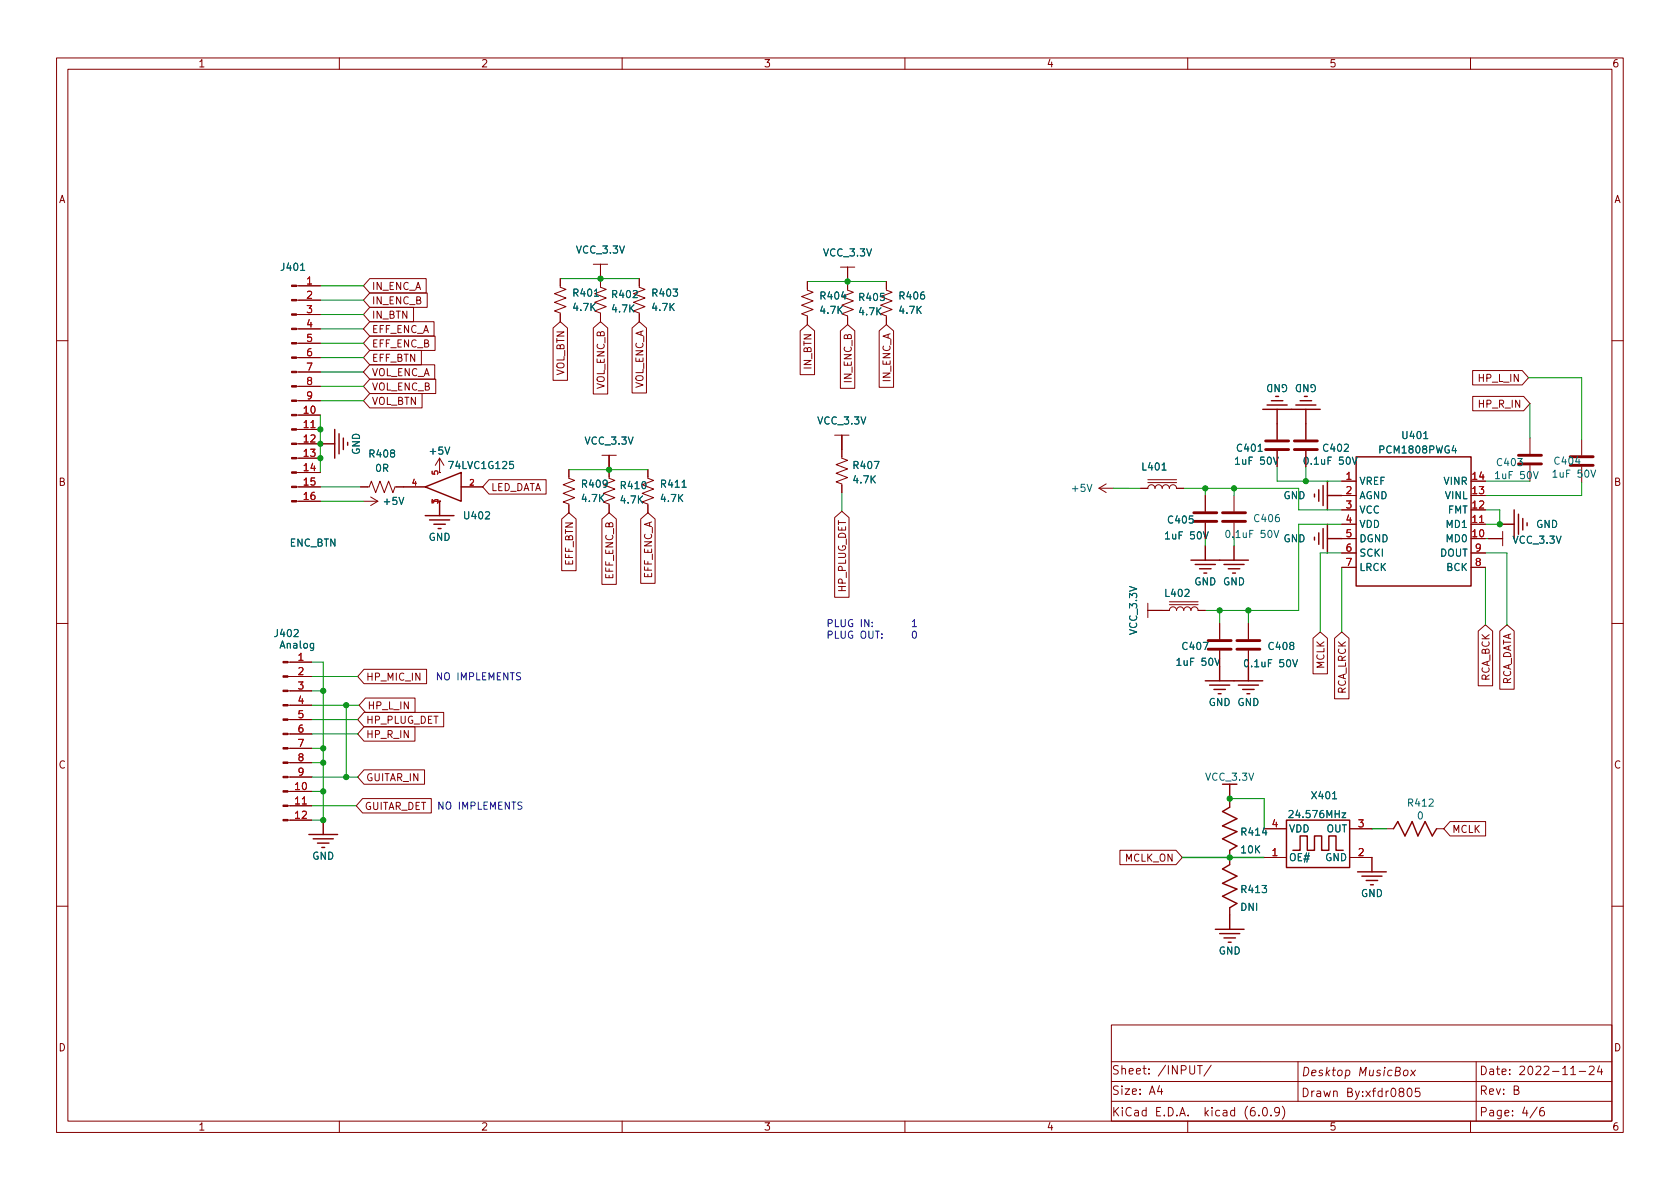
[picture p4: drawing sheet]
<svg xmlns="http://www.w3.org/2000/svg" width="297mm" height="210mm" viewBox="0 0 297 210" stroke-linecap="round" stroke-linejoin="round" font-family="sans-serif">
<g fill="none" stroke="#840000" stroke-width=".18">
<path d="M10 10.2h277v190.1h-277zM12 12.2h273v186.1h-273zM60 10.2v2M110 10.2v2M160 10.2v2M210 10.2v2M260 10.2v2M52.4 58.2h4.2M52.4 55.6h4.2M52.4 53.1h4.2M52.4 50.5h4.2M65.4 51.8h10.1v2.6h-10.1l-1.1-1.3z"/>
<path d="M65.4 49.3h10v2.5h-10l-1.1-1.3zM65.4 56.9h11.3v2.5h-11.3l-1.1-1.2zM65.4 54.3h7.7v2.6h-7.7l-1.1-1.3zM65.4 59.4h11.5v2.6h-11.5l-1.1-1.3zM97.8 58l1.3-1.1 1.2 1.1v9.3h-2.5zM99.1 49.3v1.5l1 .4-2.1 .7 2.1 .8-2.1 .8 2.1 .7-2.1 .8 1.1 .4v1.5M104.9 58l1.3-1.1 1.2 1.1v11.7h-2.5zM104.9 46.7h2.5M106.2 46.7v4.1l1 .4-2 .7 2 .8-2 .8 2 .7-2 .8 1 .4v1.5M111.8 58l1.2-1.1 1.3 1.1v11.5h-2.5zM113 49.3v1.5l1 .4-2 .7 2 .8-2 .8 2 .7-2 .8 1 .4v1.5M141.5 58.5l1.2-1.1 1.3 1.1v7.8h-2.5z"/>
<path d="M142.7 49.8v1.5l1.1 .4-2.1 .7 2.1 .8-2.1 .8 2.1 .7-2.1 .8 1 .4v1.5M148.6 58.5l1.3-1.1 1.2 1.1v10.2h-2.5zM148.6 47.2h2.5M149.9 47.2v4.1l1 .4-2.1 .7 2.1 .8-2.1 .8 2.1 .7-2.1 .8 1.1 .4v1.5M155.4 58.5l1.3-1.1 1.3 1.1v10h-2.6zM156.7 49.8v1.5l1 .4-2 .7 2 .8-2 .8 2 .7-2 .8 1 .4v1.5M10 60.2h2M52.4 78.5h4.2M52.4 75.9h4.2M52.4 73.4h4.2M52.4 70.9h4.2M52.4 68.3h4.2"/>
<path d="M52.4 65.8h4.2M52.4 63.2h4.2M52.4 60.7h4.2M65.4 62h9.1v2.5h-9.1l-1.1-1.3zM65.4 67h11.6v2.6h-11.6l-1.1-1.3zM65.4 69.6h9.2v2.5h-9.2l-1.1-1.2zM65.4 64.5h11.5v2.6h-11.5l-1.1-1.3zM147.6 77h2.5M148.8 77v4l1.1 .4-2.1 .8 2.1 .7-2.1 .8 2.1 .7-2.1 .8 1 .4v1.5M225.8 74.9v2.8M225.8 79.8v2.7M230.9 74.9v2.8"/>
<path d="M230.9 79.8v2.7M260.4 65.5h8.7l1.2 1.3-1.2 1.3h-8.7zM260.4 70.1h9l1.1 1.3-1.1 1.2h-9zM270.5 77.5v2.8M279.7 77.7v2.8M285 60.2h2M52.4 88.6h4.2M52.4 86.1h4.2M52.4 83.6h4.2M52.4 81h4.2M63.8 86.1h1.5l.4-1 .7 2 .8-2 .7 2 .8-2 .8 2 .3-1h5.4M64.3 88.6h2.5"/>
<path d="M65.5 87.9l1.3 .7M66.8 88.6l-1.3 .8M77.7 81l-.7 1.3M77.7 81v2.6M77.7 81l.8 1.3M81.5 86.1h3.8M86.5 84.8h10.1v2.6h-10.1l-1.2-1.3zM99.3 91.8l1.3-1.1 1.3 1.1v9.1h-2.6zM100.6 83.1v1.5l1 .4-2 .7 2 .8-2 .7 2 .8-2 .8 1 .3v1.6M106.4 91.8l1.3-1.1 1.3 1.1v11.5h-2.6zM106.4 80.5h2.6M107.7 80.5v4.1l1 .4-2 .7 2 .8-2 .7 2 .8-2 .8 1 .3v1.6"/>
<path d="M113.3 91.8l1.3-1.1 1.2 1.1v11.4h-2.5zM114.6 83.1v1.5l1 .4-2.1 .7 2.1 .8-2.1 .7 2.1 .8-2.1 .8 1.1 .3v1.6M147.6 91.5l1.2-1.1 1.3 1.1v14.1h-2.5zM194.3 86.3l1.3 .8M194.3 86.3h2.6M195.6 85.6l-1.3 .7M201.7 86.4h1.2a.64 .64 0 0 1 .7-.7 .64 .64 0 0 1 .6 .7 .64 .64 0 0 1 .7-.7 .64 .64 0 0 1 .6 .7 .64 .64 0 0 1 .6-.7 .64 .64 0 0 1 .7 .7 .64 .64 0 0 1 .6-.7 .64 .64 0 0 1 .6 .7h1.3M202.9 85.3h5.1M202.9 84.8h5.1M213.1 87.6v2.8M213.1 92.5v2.7M218.2 87.6v2.8"/>
<path d="M218.2 92.5v2.7M237.2 95.2h2.6M237.2 85.1h2.6M237.2 92.7h2.6M237.2 87.6h2.6M237.2 90.2h2.6M237.2 97.8h2.6M260.1 92.7h2.5M260.1 97.8h2.5M263.1 95.2h2.6M265.7 94v2.5M270.5 82.3v2.8"/>
<path d="M279.7 82.5v2.8M10 110.2h2M50.9 119.6h4.2M50.9 117.1h4.2M64.4 118.4h11v2.5h-11l-1.2-1.3zM202.9 107.9h3.9a.64 .64 0 0 1 .6-.6 .64 .64 0 0 1 .6 .6 .64 .64 0 0 1 .7-.6 .64 .64 0 0 1 .6 .6 .64 .64 0 0 1 .6-.6 .64 .64 0 0 1 .7 .6 .64 .64 0 0 1 .6-.6 .64 .64 0 0 1 .6 .6h1.3M202.9 106.7v2.5M206.8 106.9h5M206.8 106.4h5M215.6 110.2v2.8M215.6 115.1v2.8M220.7 110.2v2.8"/>
<path d="M220.7 115.1v2.8M232.2 112.9l1.2-1.1 1.3 1.1v6.3h-2.5zM236 112.9l1.2-1.1 1.3 1.1v10.7h-2.5zM237.2 100.3h2.6M260.1 100.3h2.5M261.4 111.6l1.2-1.1 1.3 1.1v9.7h-2.5zM265.2 111.6l1.2-1.1 1.3 1.1v10.3h-2.5zM285 110.2h2M50.9 139.9h4.2M50.9 137.4h4.2M50.9 134.9h4.2M50.9 132.3h4.2"/>
<path d="M50.9 129.8h4.2M50.9 127.2h4.2M50.9 124.7h4.2M50.9 122.2h4.2M64.4 128.5h9v2.6h-9l-1.2-1.3zM64.4 136.1h10.7v2.6h-10.7l-1.2-1.3zM64.4 126h14v2.5h-14l-1.2-1.3zM64.6 123.4h8.8v2.6h-8.8l-1.1-1.3zM50.9 145h4.2M50.9 142.5h4.2M64.1 141.2h12.2v2.6h-12.2l-1.1-1.3zM198 150.4h9.9l1.1 1.2-1.1 1.3h-9.9z"/>
<path d="M217.4 141.5v1.2M217.4 150.4v2.5M223.5 146.6h3.8M223.5 151.6h3.8M238.8 146.6h3.8M238.8 151.6h3.8M245.1 146.6h1.3M254 146.6h1.3M256.4 145.3h6.3v2.5h-6.3l-1.1-1.2zM10 160.2h2M217.4 160.5v1.3M285 160.2h2"/>
<path d="M60 198.3v2M110 198.3v2M160 198.3v2M196.5 181.2h88.5v17.1h-88.5zM196.5 194.7l88.5 .1M196.5 191.2l88.5 .1M196.5 187.7l88.5 .1M205 192l-.4 1h1M205.4 192.5v1M210 198.3v2M211.7 188.4h.9M212.1 188.4v1.5"/>
<path d="M214.1 188.4l-1.2 1.9M222.6 197.2v.1M223.4 196l.2-.2a.81 .81 0 0 1 .6 .7 .81 .81 0 0 1-.3 .8h-.2a.81 .81 0 0 1-.3-1.3zM224.7 197.2v.1M226.2 196.5l-.3 .3h-.3l-.2-.3 .1-.6 .4-.1 .2 .2a.99 .99 0 0 1-.3 1.3h-.3M226.7 195.6a1.72 1.72 0 0 1 0 2.3M229.5 187.7v7M248.3 189.4l.2-.2 .4 .2v.5l-.2 .3h-.3l-.2-.1zM249 192.5l.1-.1a.81 .81 0 0 1 .6 .7 .81 .81 0 0 1-.3 .8h-.1a.81 .81 0 0 1-.6-.6 .81 .81 0 0 1 .3-.8zM249.5 189.2l.7 1M250.3 189.2l-.9 1M251 192.4h-.7l-.1 .7 .2-.1 .5 .1 .2 .2-.1 .5-.2 .1-.6-.1"/>
<path d="M260 198.3v2M261 187.7v10.6M267.7 192.7h.7l.1-.2-.1-.4-.7-.1v1.5h.6l.3-.3a.39 .39 0 0 0-.4-.5M271.8 195.8l-1.3 1.9M272.9 195.8a.59 .59 0 0 0-.7 .7v.5l.2 .3h.4l.2-.1 .1-.5-.2-.2-.4-.1-.3 .3M277.7 190h.9M279.2 189.5h1.2M281 188.7l.6-.2 .2 .2 .1 .3-1 1h1M282.8 188.5l-.4 1h1M283.1 189v1"/>
</g>
<g fill="none" stroke="#840000" stroke-width=".51">
<path d="M223.8 79.5h4M223.8 78h4M228.9 79.5h4M228.9 78h4M211.1 92.2h4M211.1 90.7h4M216.2 92.2h4M216.2 90.7h4M268.5 82h4M268.5 80.5h4M277.6 82.3h4.1M277.6 80.8h4.1"/>
<path d="M213.6 114.8h4.1M213.6 113.3h4.1M218.7 114.8h4.1M218.7 113.3h4.1"/>
</g>
<path d="M225.3 93.8l.4 1.3 .4-1.3M239.1 80.8l.4 1.3 .4-1.3M228.6 116.6l.4 1.3 .4-1.3" fill="none" stroke="#006464" stroke-width=".18"/>
<g fill="#840000" stroke="#840000" stroke-width=".18">
<path d="M51.6 88.5h.8v.3h-.8z"/>
<path d="M51.6 86h.8v.2h-.8z"/>
<path d="M51.6 83.4h.8v.3h-.8z"/>
<path d="M51.6 80.9h.8v.2h-.8z"/>
<path d="M51.6 78.4h.8v.2h-.8z"/>
<path d="M51.6 75.8h.8v.3h-.8z"/>
<path d="M51.6 73.3h.8v.2h-.8z"/>
<path d="M51.6 70.7h.8v.3h-.8z"/>
<path d="M51.6 68.2h.8v.2h-.8z"/>
<path d="M51.6 65.7h.8v.2h-.8z"/>
<path d="M51.6 63.1h.8v.3h-.8z"/>
<path d="M51.6 60.6h.8v.2h-.8z"/>
<path d="M51.6 58h.8v.3h-.8z"/>
<path d="M51.6 55.5h.8v.2h-.8z"/>
<path d="M51.6 53h.8v.2h-.8z"/>
<path d="M51.6 50.4h.8v.3h-.8z"/>
<path d="M50 144.9h.9v.3h-.9z"/>
<path d="M50 142.4h.9v.2h-.9z"/>
<path d="M50 139.8h.9v.3h-.9z"/>
<path d="M50 137.3h.9v.2h-.9z"/>
<path d="M50 134.7h.9v.3h-.9z"/>
<path d="M50 132.2h.9v.3h-.9z"/>
<path d="M50 129.7h.9v.2h-.9z"/>
<path d="M50 127.1h.9v.3h-.9z"/>
<path d="M50 124.6h.9v.2h-.9z"/>
<path d="M50 122h.9v.3h-.9z"/>
<path d="M50 119.5h.9v.3h-.9z"/>
<path d="M50 117h.9v.2h-.9z"/>
</g>
<g fill="none" stroke="#840000" stroke-width=".25">
<path d="M56.6 78.5h2.6M59.2 75.9v5.1M59.9 76.7v3.6M60.7 77.5v2M61.5 78.2v.5M223.3 72.4h10.1M224 71.6h3.6M224.8 70.9h2M225.6 70.1h.5M225.8 72.4v2.5M229.1 71.6h3.6M229.9 70.9h2"/>
<path d="M230.6 70.1h.5M230.9 72.4v2.5M75.2 86.1l6.3-2.5v5zM75.2 91.2h5.1M75.9 91.9h3.6M76.7 92.7h2M77.5 93.5h.5M77.7 88.6v2.6M210.6 99.1h10.1M211.3 99.8h3.6M213.1 96.5v2.6M216.4 99.8h3.6"/>
<path d="M218.2 96.5v2.6M232.4 87.4v.5M232.4 95v.5M233.2 86.6v2M233.2 94.2v2.1M233.9 85.8v3.6M233.9 93.5v3.5M234.7 85.1v5.1M234.7 92.7v5.1M234.7 95.2h2.5M234.7 87.6h2.5M239.8 80.8h20.3v22.8h-20.3z"/>
<path d="M265.2 92.7h2.5M267.7 90.2v5M268.5 90.9v3.6M269.2 91.7v2M270 92.5v.5M212.1 100.6h2M212.9 101.3h.5M215.6 117.9v2.5M217.2 100.6h2M217.9 101.3h.5M220.7 117.9v2.5M213.1 120.4h10.2"/>
<path d="M213.9 121.2h3.5M214.6 121.9h2.1M215.4 122.7h.5M217.4 138.7v2.5M218.9 121.2h3.6M219.7 121.9h2M220.5 122.7h.5M54.6 147.6h5.1M55.4 148.3h3.5M56.1 149.1h2.1M56.9 149.9h.5M57.1 145v2.6"/>
<path d="M217.4 152.9l-1.2 .8 2.5 1.2-2.5 1.3 2.5 1-2.5 1.3 2.5 1.3-1.3 .7M217.4 142.7l-1.2 .8 2.5 1.3-2.5 1.2 2.5 1.1-2.5 1.2 2.5 1.3-1.3 .8M227.5 145h11.1v8.4h-11.1zM228.6 150.4h1.3v-2.6h1.2v2.6h1.3v-2.6h1.3v2.6h1.2v-2.6h1.3v2.6h1.3M240 154.2h5.1M240.8 154.9h3.5M241.6 155.7h2M242.3 156.5h.5M242.6 151.6v2.6M246.4 146.6l.7-1.3 1.3 2.5 1.3-2.5 1 2.5 1.3-2.5 1.2 2.5 .8-1.2M214.9 164.3h5.1M215.6 165.1h3.6"/>
<path d="M216.4 165.9h2M217.2 166.6h.5M217.4 161.8v2.5"/>
</g>
<path d="M161.3 109.9l.4-.3v1.2M161.3 110.8h.7M161.4 111.7l.2-.1a.68 .68 0 0 1 .4 .6 .68 .68 0 0 1-.4 .7l-.2-.2-.1-.3z" fill="none" stroke="#0000c2" stroke-width=".18"/>
<g fill="none" stroke="#009600" stroke-width=".18">
<path d="M56.6 53.1h7.7M56.6 55.6h7.7M56.6 58.2h7.7M56.6 50.5h7.7M99.1 49.3h13.9M142.7 49.8h14M56.6 68.3h7.7M56.6 73.4v10.2M56.6 60.7h7.7M56.6 63.2h7.7M56.6 65.8h7.7M56.6 70.9h7.7"/>
<path d="M270.3 66.8h9.4v10.9M270.5 71.4v6.1M56.6 88.6h7.7M56.6 86.1h7.2M100.6 83.1h14M148.8 87.1v3.3M196.9 86.3l4.8 .1M209.3 86.4h20.3v3.8h7.6M213.1 86.4v1.2M213.1 95.2v1.3M218.2 86.4v1.2M218.2 95.2v1.3"/>
<path d="M225.8 82.5v2.6h11.4M230.9 82.5v2.6M237.2 92.7h-7.6v15.2h-16.5M237.2 97.8h-3.8v14M262.6 85.1h7.9M262.6 90.2h2.6v2.5h-2.6M262.6 95.2h.5M262.6 97.8h3.8v12.7M279.7 85.3v2.3h-17.1M55.1 117.1h2v27.9h-2M55.1 119.6h8.1M215.6 107.9v2.3"/>
<path d="M220.7 107.9v2.3M237.2 100.3v11.5M262.6 100.3v10.2M55.1 137.4h8.1M55.1 134.9h2M55.1 122.2h2M55.1 124.7h8.4M55.1 139.9h2M55.1 132.3h2M55.1 129.8h8.1M55.1 127.2h8.1M61.2 124.7v12.7"/>
<path d="M55.1 142.5h7.9M217.4 151.6h6.1M217.4 141.5v-.3h6.1v5.4"/>
</g>
<path d="M209 151.6h14.5M242.6 146.6h2.5" fill="none" stroke="#009600" stroke-width=".25"/>
<g fill="#009600" stroke="#009600" stroke-width=".18">
<circle cx="56.6" cy="75.9" r=".46"/>
<circle cx="215.6" cy="107.9" r=".46"/>
<circle cx="220.7" cy="107.9" r=".46"/>
<circle cx="230.9" cy="85.1" r=".46"/>
<circle cx="213.1" cy="86.4" r=".46"/>
<circle cx="218.2" cy="86.4" r=".46"/>
<circle cx="57.1" cy="134.9" r=".46"/>
<circle cx="61.2" cy="137.4" r=".46"/>
<circle cx="57.1" cy="122.2" r=".46"/>
<circle cx="61.2" cy="124.7" r=".46"/>
<circle cx="57.1" cy="145" r=".46"/>
<circle cx="56.6" cy="81" r=".46"/>
<circle cx="56.6" cy="78.5" r=".46"/>
<circle cx="57.1" cy="132.3" r=".46"/>
<circle cx="57.1" cy="139.9" r=".46"/>
<circle cx="265.2" cy="92.7" r=".46"/>
<circle cx="107.7" cy="83.1" r=".46"/>
<circle cx="149.9" cy="49.8" r=".46"/>
<circle cx="106.2" cy="49.3" r=".46"/>
<circle cx="217.4" cy="151.6" r=".46"/>
<circle cx="217.4" cy="141.2" r=".46"/>
</g>
<g font-size="2.1" fill="#840000">
<text x="196.5" y="190">Sheet: /INPUT/</text>
<text x="230" y="190.3">Desktop MusicBox</text>
<text x="261.5" y="190.1">Date: 2022-11-24</text>
<text x="196.5" y="197.4">KiCad E.D.A. kicad (6.0.9)</text>
<text x="196.5" y="193.6">Size: A4</text>
<text x="230" y="194">Drawn By:xfdr0805</text>
<text x="261.5" y="193.6">Rev: B</text>
<text x="261.5" y="197.4">Page: 4/6</text>
</g>
<g font-size="1.8" fill="#840000">
<text x="35" y="11.9">1</text>
<text x="85" y="11.9">2</text>
<text x="135" y="11.9">3</text>
<text x="185" y="11.9">4</text>
<text x="235" y="11.9">5</text>
<text x="285" y="11.9">6</text>
<text x="10.3" y="35.9">A</text>
<text x="285.3" y="35.9">A</text>
<text x="65.7" y="53.8">IN_ENC_B</text>
<text x="65.7" y="51.3">IN_ENC_A</text>
<text x="65.7" y="58.9">EFF_ENC_A</text>
<text x="65.7" y="56.3">IN_BTN</text>
<text x="65.7" y="64">EFF_BTN</text>
<text x="65.7" y="61.4">EFF_ENC_B</text>
<text x="143.5" y="65.2" transform="rotate(-90 143.5 65.2)">IN_BTN</text>
<text x="65.7" y="69">VOL_ENC_B</text>
<text x="65.7" y="71.6">VOL_BTN</text>
<text x="65.7" y="66.5">VOL_ENC_A</text>
<text x="99.8" y="66.6" transform="rotate(-90 99.8 66.6)">VOL_BTN</text>
<text x="106.9" y="68.9" transform="rotate(-90 106.9 68.9)">VOL_ENC_B</text>
<text x="113.8" y="68.9" transform="rotate(-90 113.8 68.9)">VOL_ENC_A</text>
<text x="150.6" y="67.6" transform="rotate(-90 150.6 67.6)">IN_ENC_B</text>
<text x="157.4" y="67.6" transform="rotate(-90 157.4 67.6)">IN_ENC_A</text>
<text x="261.6" y="67.5">HP_L_IN</text>
<text x="261.6" y="72.1">HP_R_IN</text>
<text x="10.3" y="85.9">B</text>
<text x="86.8" y="86.8">LED_DATA</text>
<text x="285.3" y="85.9">B</text>
<text x="101.3" y="100.1" transform="rotate(-90 101.3 100.1)">EFF_BTN</text>
<text x="108.4" y="102.4" transform="rotate(-90 108.4 102.4)">EFF_ENC_B</text>
<text x="115.3" y="102.4" transform="rotate(-90 115.3 102.4)">EFF_ENC_A</text>
<text x="149.6" y="104.7" transform="rotate(-90 149.6 104.7)">HP_PLUG_DET</text>
<text x="234.2" y="118.3" transform="rotate(-90 234.2 118.3)">MCLK</text>
<text x="64.7" y="120.4">HP_MIC_IN</text>
<text x="64.9" y="125.4">HP_L_IN</text>
<text x="238" y="122.9" transform="rotate(-90 238 122.9)">RCA_LRCK</text>
<text x="263.4" y="120.6" transform="rotate(-90 263.4 120.6)">RCA_BCK</text>
<text x="267.2" y="121.6" transform="rotate(-90 267.2 121.6)">RCA_DATA</text>
<text x="64.7" y="130.5">HP_R_IN</text>
<text x="64.7" y="128">HP_PLUG_DET</text>
<text x="10.3" y="135.9">C</text>
<text x="285.3" y="135.9">C</text>
<text x="64.4" y="143.2">GUITAR_DET</text>
<text x="64.7" y="138.1">GUITAR_IN</text>
<text x="256.7" y="147.3">MCLK</text>
<text x="198.9" y="152.4">MCLK_ON</text>
<text x="10.3" y="185.9">D</text>
<text x="285.3" y="185.9">D</text>
<text x="35" y="199.9">1</text>
<text x="85" y="199.9">2</text>
<text x="135" y="199.9">3</text>
<text x="185" y="199.9">4</text>
<text x="235" y="199.9">5</text>
<text x="285" y="199.9">6</text>
</g>
<g font-size="1.8" fill="#006464">
<text x="49.8" y="47.9">J401</text>
<text x="102" y="44.8">VCC_3.3V</text>
<text x="145.7" y="45.3">VCC_3.3V</text>
<text x="101.5" y="52.4">R401</text>
<text x="108.4" y="52.7">R402</text>
<text x="115.5" y="52.4">R403</text>
<text x="145.2" y="53">R404</text>
<text x="152.1" y="53.2">R405</text>
<text x="159.2" y="53">R406</text>
<text x="101.5" y="55">4.7K</text>
<text x="108.3" y="55.2">4.7K</text>
<text x="115.4" y="55">4.7K</text>
<text x="145.1" y="55.5">4.7K</text>
<text x="152" y="55.7">4.7K</text>
<text x="159.1" y="55.5">4.7K</text>
<text x="232.9" y="67.9" transform="rotate(180 232.9 67.9)">GND GND</text>
<text x="144.7" y="75.1">VCC_3.3V</text>
<text x="248.1" y="77.6">U401</text>
<text x="63.6" y="80.4" transform="rotate(-90 63.6 80.4)">GND</text>
<text x="65.5" y="80.9">R408</text>
<text x="66.4" y="83.4">0R</text>
<text x="76.1" y="80.4">+5V</text>
<text x="79.7" y="82.9">74LVC1G125</text>
<text x="103.5" y="78.6">VCC_3.3V</text>
<text x="151" y="82.9">R407</text>
<text x="202.1" y="83.2">L401</text>
<text x="218.8" y="82.2">1uF 50V</text>
<text x="218.9" y="79.9">C401</text>
<text x="231.1" y="82.2">0.1uF 50V</text>
<text x="234.1" y="79.9">C402</text>
<text x="244.2" y="80.2">PCM1808PWG4</text>
<text x="264.8" y="82.4">C403</text>
<text x="275" y="82.2">C404</text>
<text x="68" y="89.3">+5V</text>
<text x="103" y="88.8">4.7K</text>
<text x="103" y="86.2">R409</text>
<text x="109.8" y="89">4.7K</text>
<text x="109.9" y="86.5">R410</text>
<text x="116.9" y="88.8">4.7K</text>
<text x="117" y="86.2">R411</text>
<text x="151" y="85.5">4.7K</text>
<text x="189.6" y="87">+5V</text>
<text x="226.9" y="88.3">GND</text>
<text x="240.3" y="85.7">VREF</text>
<text x="240.3" y="88.3">AGND</text>
<text x="255.4" y="85.7">VINR</text>
<text x="255.6" y="88.3">VINL</text>
<text x="264.7" y="84.7">1uF 50V</text>
<text x="274.9" y="84.5">1uF 50V</text>
<text x="75.8" y="95.6">GND</text>
<text x="82.2" y="91.8">U402</text>
<text x="206.4" y="95.4">1uF 50V</text>
<text x="206.7" y="92.6">C405</text>
<text x="217.2" y="95.1">0.1uF 50V</text>
<text x="221.9" y="92.3">C406</text>
<text x="226.9" y="95.9">GND</text>
<text x="240.3" y="90.8">VCC</text>
<text x="240.3" y="93.3">VDD</text>
<text x="240.3" y="95.9">DGND</text>
<text x="255.9" y="95.9">MD0</text>
<text x="255.9" y="93.3">MD1</text>
<text x="256" y="90.8">FMT</text>
<text x="271.6" y="93.3">GND</text>
<text x="51.2" y="96.6">ENC_BTN</text>
<text x="240.3" y="98.4">SCKI</text>
<text x="240.3" y="101">LRCK</text>
<text x="254.6" y="98.4">DOUT</text>
<text x="255.8" y="101">BCK</text>
<text x="267.6" y="96.1">VCC_3.3V</text>
<text x="206.1" y="105.5">L402</text>
<text x="211.1" y="103.5">GND GND</text>
<text x="48.7" y="112.6">J402</text>
<text x="201" y="112.1" transform="rotate(-90 201 112.1)">VCC_3.3V</text>
<text x="49.6" y="114.7">Analog</text>
<text x="208.4" y="117.7">1uF 50V</text>
<text x="209.2" y="114.9">C407</text>
<text x="220.5" y="118">0.1uF 50V</text>
<text x="224.4" y="114.9">C408</text>
<text x="213.7" y="124.8">GND GND</text>
<text x="213.2" y="138">VCC_3.3V</text>
<text x="232.1" y="141.3">X401</text>
<text x="249.1" y="142.6">R412</text>
<text x="219.6" y="147.8">R414</text>
<text x="227.8" y="147.2">VDD</text>
<text x="228.4" y="144.6">24.576MHz</text>
<text x="234.5" y="147.2">OUT</text>
<text x="250.6" y="144.9">0</text>
<text x="55.2" y="152">GND</text>
<text x="219.5" y="150.9">10K</text>
<text x="227.8" y="152.3">OE#</text>
<text x="234.3" y="152.3">GND</text>
<text x="219.4" y="161.1">DNI</text>
<text x="219.6" y="157.9">R413</text>
<text x="240.6" y="158.6">GND</text>
<text x="215.5" y="168.8">GND</text>
</g>
<g font-size="1.8" fill="#a90000">
<text x="54.2" y="50.3">1</text>
<text x="54.2" y="52.8">2</text>
<text x="54.2" y="55.4">3</text>
<text x="54.2" y="57.9">4</text>
<text x="54.2" y="60.4">5</text>
<text x="54.2" y="63">6</text>
<text x="54.2" y="65.5">7</text>
<text x="54.2" y="68.1">8</text>
<text x="54.2" y="70.6">9</text>
<text x="53.8" y="73.1">10</text>
<text x="53.8" y="75.7">11</text>
<text x="53.8" y="78.2">12</text>
<text x="53.8" y="80.8">13</text>
<text x="53.8" y="83.3">14</text>
<text x="53.8" y="85.8">15</text>
<text x="53.8" y="88.4">16</text>
<text x="238" y="84.8">1</text>
<text x="238" y="87.4">2</text>
<text x="238" y="89.9">3</text>
<text x="260.4" y="89.9">12</text>
<text x="260.4" y="87.4">13</text>
<text x="260.4" y="84.8">14</text>
<text x="238" y="92.5">4</text>
<text x="238" y="95">5</text>
<text x="260.4" y="95">10</text>
<text x="260.4" y="92.5">11</text>
<text x="238" y="97.5">6</text>
<text x="238" y="100.1">7</text>
<text x="260.9" y="100.1">8</text>
<text x="260.9" y="97.5">9</text>
<text x="52.7" y="116.8">1</text>
<text x="52.7" y="119.4">2</text>
<text x="52.7" y="121.9">3</text>
<text x="52.7" y="124.5">4</text>
<text x="52.7" y="127">5</text>
<text x="52.7" y="129.5">6</text>
<text x="52.7" y="132.1">7</text>
<text x="52.7" y="134.6">8</text>
<text x="52.7" y="137.2">9</text>
<text x="52.2" y="139.7">10</text>
<text x="52.2" y="142.2">11</text>
<text x="52.2" y="144.8">12</text>
<text x="224.9" y="146.3">4</text>
<text x="240.2" y="146.3">3</text>
<text x="224.9" y="151.4">1</text>
<text x="240.2" y="151.4">2</text>
</g>
<g font-size="1.8" fill="#0000c2">
<text x="146" y="110.9">PLUG IN: 1</text>
<text x="146" y="112.9">PLUG OUT: 0</text>
<text x="77" y="120.3">NO IMPLEMENTS</text>
<text x="77.2" y="143.2">NO IMPLEMENTS</text>
</g>
<g font-size="1.4" fill="#a90000">
<text x="77.5" y="84" transform="rotate(-90 77.5 84)">5</text>
<text x="72.9" y="85.8">4</text>
<text x="77.5" y="89" transform="rotate(-90 77.5 89)">1</text>
<text x="83" y="85.8">2</text>
</g>
</svg>
